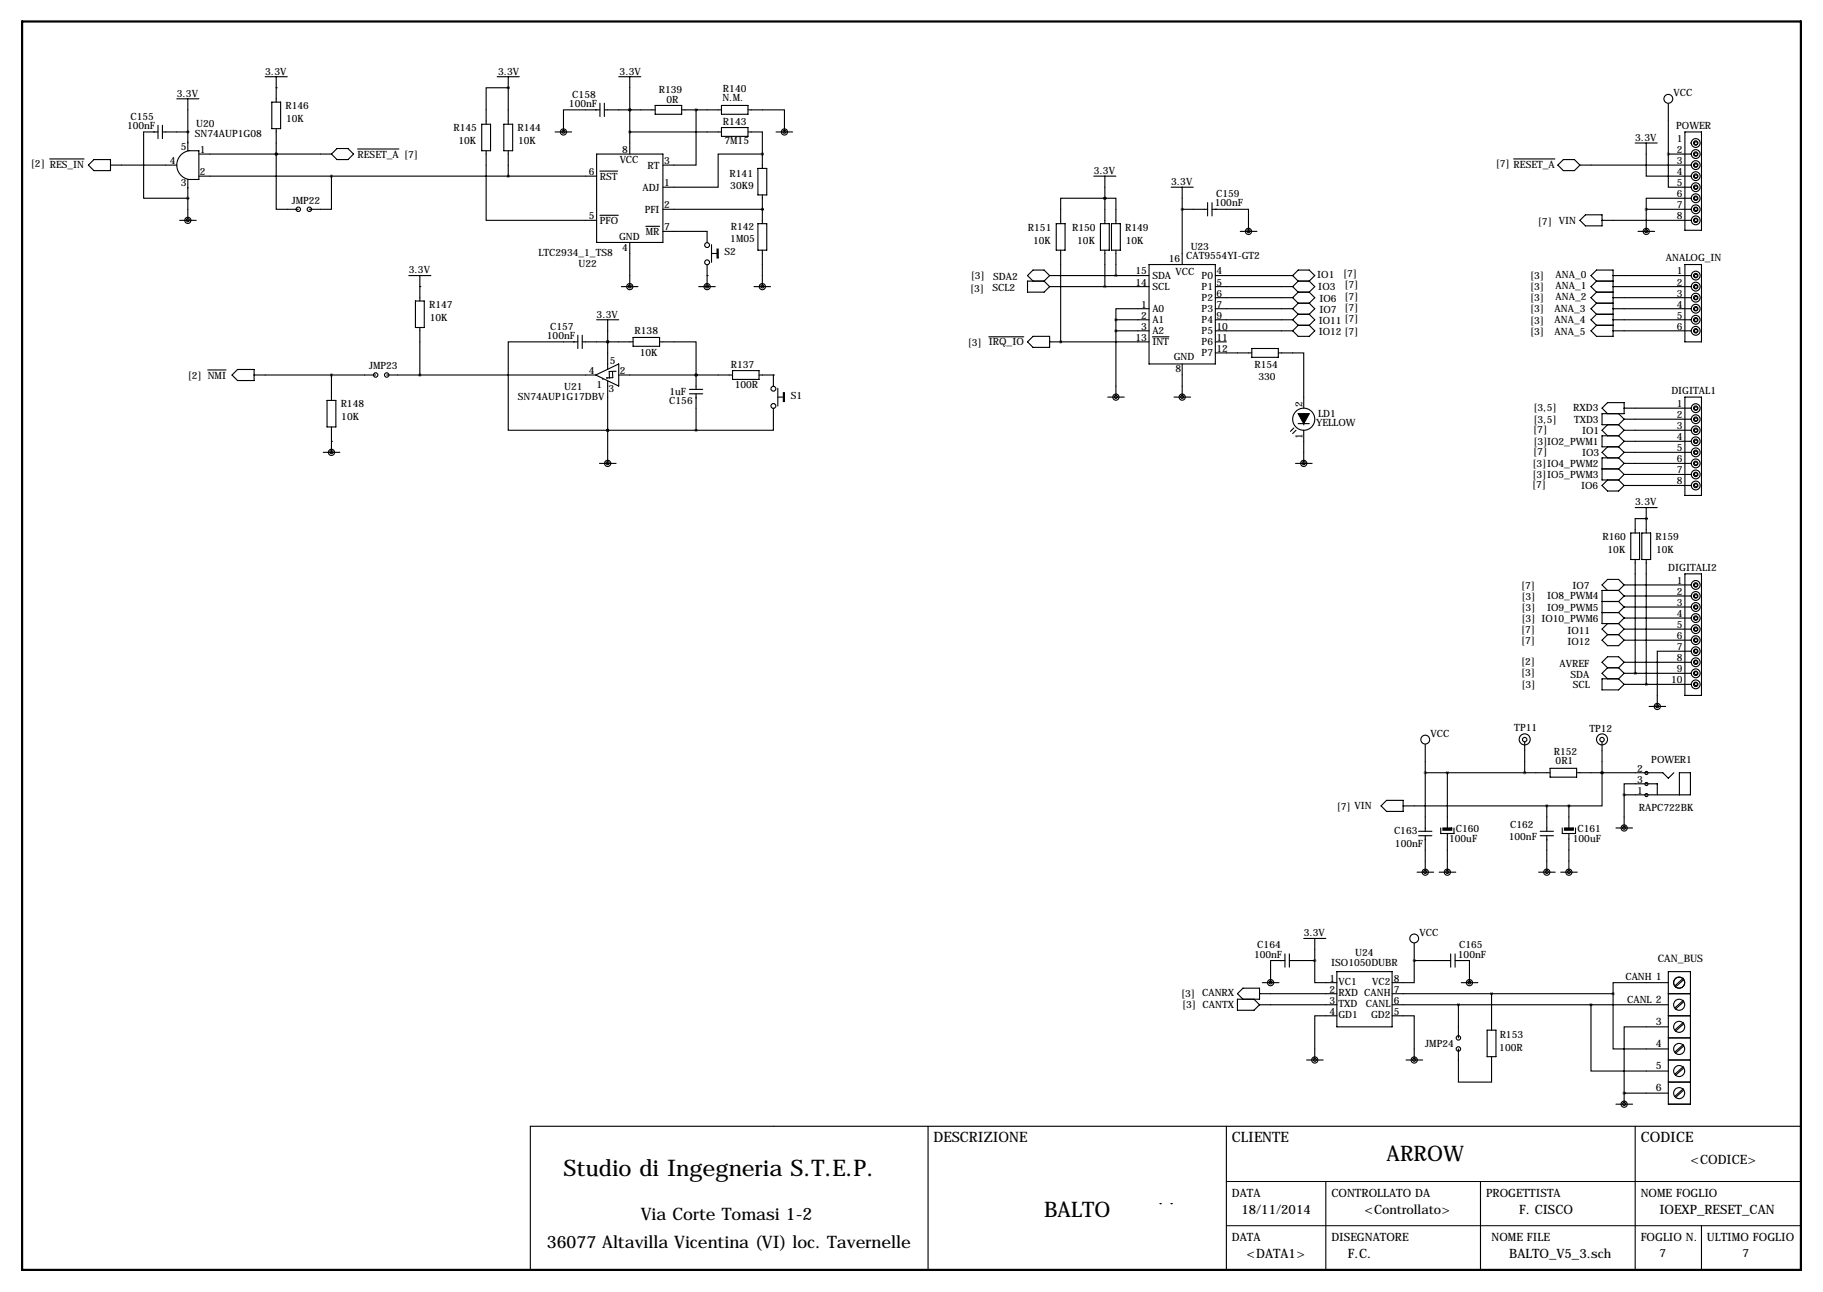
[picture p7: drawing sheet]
<svg xmlns="http://www.w3.org/2000/svg" width="419mm" height="297mm" viewBox="0 0 419 297" stroke-linecap="round" stroke-linejoin="round" font-family="sans-serif">
<g fill="none" stroke="#000" stroke-width=".25">
<path d="M61 17.6h5M63.5 17.6v5.9M114.3 17.6h5.1M116.8 17.6v11M142.2 17.6h5.1M144.8 17.6v17.8M11.4 36.5h7.9M20.3 38l1.3-1.3h3.8v2.5h-3.8zM25.4 38h15.2M36.3 30.3h-3.3v15.3h10.2M36.3 28.8v3.1M37.3 30.3h5.9"/>
<path d="M37.3 28.8v3.1M40.6 22.7h5.1M43.2 30.3h.1M43.2 22.7v12M45.7 35.4h30.5M62.5 23.5h2v6.1h-2zM63.5 20.2h.1M63.5 35.4h.1M63.5 35.4v12.7h5.1M63.5 29.6v5.8M77.5 34.1h2.5l1.3 1.3-1.3 1.3h-2.5l-1.3-1.3zM82.2 34.3h9.5"/>
<path d="M110.7 28.6h2.1v6.1h-2.1zM111.8 34.7v16h25.4M115.8 28.6h2.1v6.1h-2.1zM116.8 20.2h.1M116.8 20.2h-5v8.4M116.8 34.7v5.8M127.6 30.3h3.8M137.2 35.4h15.2v20.3h-15.2zM137.9 25.3h-8.4v5M137.9 39.3h4.1M137.9 23.7v3.1M138.9 23.7v3.1"/>
<path d="M138.9 25.3h11.7M144.8 25.3h.1M144.8 30.3h21.1M150.6 24.2h6.1v2.1h-6.1zM156.7 25.3h9.2M160 25.3h.1M160 25.3v12.7h-7.6M165.9 24.2h6.1v2.1h-6.1zM165.9 29.3h6.1v2.1h-6.1zM172 25.3h8.3v5M172 30.3h3.3v8.4M174.2 38.7h2.1v6.1h-2.1z"/>
<path d="M175.3 35.4h.1M175.3 35.4h-10.2v7.6h-12.7M178.4 30.3h3.8M348 36.5h9.5M358.1 38l1.3-1.3h2.5l1.3 1.3-1.3 1.2h-2.5zM363.2 38h25.7M375.9 32.9h5.1M378.5 32.9v7.6h10.4M383.5 35.4v7.6h5.4M383.5 35.4h5.4M383.5 23.8v11.6M387.3 30.3h3.9v22.6h-3.9z"/>
<path d="M388.6 32.9h.3M41.3 50.7h3.8M43.2 45.6h.1M43.2 41.3v9.4M43.4 41.3a3.4 3.4 0 0 1-2.8-3.4 3.4 3.4 0 0 1 2.8-3.2h2.3v6.6h-2.3M45.7 40.5h91.5M76.2 40.5v7.6h-5.1M137.9 49.5h4.2M144.8 55.7v10.2M148.5 52h3.1M152.4 48.1h22.9M152.4 53.2h10.2v2.5"/>
<path d="M163.6 56.2v4.1M163.6 58.3h1.5M174.2 51.4h2.1v6.1h-2.1zM175.3 48.1h.1M175.3 44.8v6.6M175.3 57.5v8.4M242.8 51.4h2.1v6.1h-2.1zM243.8 57.5v21.1M251.5 40.5h5M253 51.4h2v6.1h-2zM254 45.6h-10.2v5.8M254 45.6h2.5v5.8"/>
<path d="M254 45.6h.1M254 40.5v10.9M254 57.5v8.4M255.5 51.4h2.1v6.1h-2.1zM256.5 57.5v5.9M269.2 43h5.1M271.8 48.1h5.8M271.8 43v17.8M277.6 46.6v3M278.6 48.1h8.4v5.1M278.6 46.6v3M285.1 53.2h3.9"/>
<path d="M363.2 50.7l1.3-1.3h3.8v2.5h-3.8zM368.3 50.7h20.6M376.6 53.2h3.8M378.5 48.1h10.4M378.5 48.1v5.1M388.9 45.6h-10.4v2.5M94 63.4h5.1M95.5 69.2h2v6.1h-2zM96.5 65.9h.1M96.5 63.4v5.8M96.5 75.3v10.9M132.8 78.6h-16v20.3h22.9"/>
<path d="M132.8 77.1v3M133.9 78.6h11.6M133.9 77.1v3M137.2 73.5h5M139.7 78.6h.1M139.7 73.5v11.4M142.8 65.9h3.9M145.5 77.6h6.1v2h-6.1zM151.6 78.6h8.4v7.6M160.6 65.9h3.8M162.6 63.4h.1M162.6 60.8v5.1"/>
<path d="M173.3 65.9h3.8M227.3 77.4h8.1M236.2 78.6l1.3-1.3h3.8v2.6h-3.8zM240 64.6h-3.8v2.6h3.8l1.3-1.3M240 64.6l1.3 1.3M241.3 78.6h22.9M241.3 63.4h22.9M241.3 65.9h22.9M241.3 63.4l-1.3-1.3h-2.5l-1.3 1.3 1.3 1.2M241.3 63.4l-1.3 1.2M243.8 78.6h.1M256.5 73.5h7.7"/>
<path d="M256.5 76.1h7.7M256.5 73.5v17.8M264.2 71h-7.7v2.5M264.2 60.8h15.2v22.9h-15.2zM264.9 77.4h3.8M279.4 78.6h2.5M279.4 63.4h17.8M279.4 65.9h17.8M279.4 68.4h17.8M279.4 71h17.8M279.4 73.5h17.8M279.4 76.1h17.8"/>
<path d="M297.2 63.4l1.2-1.3h2.6l1.3 1.3-1.3 1.2M297.2 63.4l1.2 1.2M297.2 65.9l1.2 1.3M297.2 68.4l1.2 1.3M297.2 71l1.2 1.2M297.2 73.5l1.2 1.3M298.4 64.6h2.6M298.4 67.2h2.6M298.4 69.7h2.6M298.4 72.2h2.6M298.4 74.8h2.6M298.4 67.2l-1.2 1.2"/>
<path d="M298.4 64.6l-1.2 1.3M298.4 69.7l-1.2 1.3M298.4 72.2l-1.2 1.3M298.4 74.8l-1.2 1.3M301 74.8l1.3 1.3-1.3 1.2h-2.6l-1.2-1.2M301 67.2l1.3 1.2-1.3 1.3M301 64.6l1.3 1.3-1.3 1.3M301 69.7l1.3 1.3-1.3 1.2M301 72.2l1.3 1.3-1.3 1.3M367 64.6l-1.2-1.2 1.2-1.3h3.8v15.2h-3.8l-1.2-1.2 1.2-1.3M367 64.6h3.8M367 64.6l-1.2 1.3 1.2 1.3"/>
<path d="M367 67.2h3.8M367 67.2l-1.2 1.2 1.2 1.3M367 69.7h3.8M367 69.7l-1.2 1.3 1.2 1.2M367 72.2h3.8M367 72.2l-1.2 1.3 1.2 1.3M367 74.8h3.8M370.8 63.4h18.1M370.8 65.9h18.1M370.8 68.4h18.1M370.8 71h18.1M370.8 73.5h18.1"/>
<path d="M370.8 76.1h18.1M387.3 60.8h3.9v17.8h-3.9zM47.8 85.1h4.2M54.6 84.9h3.8v2.6h-3.8l-1.3-1.3zM58.4 86.2h28M75.2 92.1h2v6.1h-2zM76.2 86.2v5.9M76.2 98.2v5.8M88.9 86.2h48.3M137 86.2l5.2-2.5v5.1zM138.6 87v.2M139.7 98.9h.1"/>
<path d="M139.7 98.9h20.3M139.7 87.5v19M140.8 85.4l.1 1.4-1.4 .2M141.6 85.4h-1.5v1.4M142.2 86.2h26.2M158.5 89.5h3M158.5 90.5h3M160 86.2h.1M160 86.2v3.3M160 90.5v8.4M168.4 85.2h6.1v2h-6.1zM174.5 86.2h3.3"/>
<path d="M177.8 86.2h.1M177.8 93.8v5.1h-17.8M177.8 86.2v2.6M178.8 91.3h1.5M178.8 89.3v4M254.7 91.3h3.8M269.9 91.3h3.8M271.8 83.7v7.6M279.4 81.1h8.4M287.8 80.1h6.1v2.1h-6.1zM293.9 81.1h5.8v12.7M297.4 98.4l-.7 .8"/>
<path d="M297.9 98.9l-.7 .8M298.4 97.4h2.6M299.7 98.9v7.6M369.6 95.1l-1.3-1.3 1.3-1.2h3.8v2.5h-5.1v2.5h3.8M369.6 97.6l-1.3 1.3 1.3 1.3M372.1 97.6l1.3 1.3M372.1 95.1l1.3 1.3M373.4 93.8h15.5M373.4 96.4h15.5M373.4 98.9h15.5M373.4 96.4l-1.3 1.2M373.4 98.9l-1.3 1.3"/>
<path d="M387.3 91.3h3.9v22.6h-3.9zM74.3 104h3.8M76.2 101.5h.1M137.8 106.5h3.8M297.8 106.5h3.9M368.3 107.8h3.8M369.6 102.7l-1.3 1.3 1.3 1.3M369.6 110.3l-1.3 1.3 1.3 1.3h2.5l1.3-1.3M372.1 100.2h-3.8v2.5h3.8M372.1 105.3h-3.8v5h3.8M372.1 102.7l1.3 1.3M372.1 100.2l1.3 1.3"/>
<path d="M372.1 105.3l1.3 1.2M372.1 107.8l1.3 1.3M372.1 110.3l1.3 1.3M373.4 101.5h15.5M373.4 104h15.5M373.4 106.5h15.5M373.4 109.1h15.5M373.4 111.6h15.5M373.4 101.5l-1.3 1.2M373.4 104l-1.3 1.3M373.4 106.5l-1.3 1.3M373.4 109.1l-1.3 1.2"/>
<path d="M375.9 116.7h5.1M378.5 119.2h.1M378.5 119.2h-2.6v3.3M378.5 116.7v5.8M368.3 138.3h3.8M372.1 135.7h-3.8v7.7h3.8M372.1 138.3l1.3 1.3M372.1 135.7l1.3 1.3M373.4 134.5h15.5M373.4 137h15.5M373.4 139.6h15.5M373.4 134.5l-1.3-1.3h-2.5l-1.3 1.3 1.3 1.2"/>
<path d="M373.4 134.5l-1.3 1.2M373.4 137l-1.3 1.3M373.4 139.6l-1.3 1.2M374.9 122.5h2v6.1h-2zM375.9 128.6v26.2M377.4 122.5h2.1v6.1h-2.1zM378.5 128.6v28.7M387.3 131.9h3.9v28h-3.9zM368.3 140.8h3.8M369.6 143.4l-1.3 1.2 1.3 1.3M369.6 145.9l-1.3 1.3 1.3 1.2h2.5l1.3-1.2M369.6 145.9h2.5"/>
<path d="M369.6 153.5h2.5M369.6 153.5l-1.3 1.3 1.3 1.3M372.1 156.1h-3.8v2.5h3.8l1.3-1.3M372.1 140.8l1.3 1.3M372.1 143.4l1.3 1.2M372.1 145.9l1.3 1.3M372.1 156.1l1.3 1.2M372.1 153.5l1.3 1.3M373.4 142.1h15.5M373.4 144.6h15.5M373.4 147.2h15.5M373.4 152.3h15.5"/>
<path d="M373.4 154.8h15.5M373.4 157.3h15.5M373.4 142.1l-1.3 1.3M373.4 144.6l-1.3 1.3M373.4 152.3l-1.3-1.3h-2.5l-1.3 1.3 1.3 1.2M373.4 152.3l-1.3 1.2M373.4 154.8l-1.3 1.3M375.9 154.8h.1M388.9 149.7h-7.9v12.7M327.7 177.7h28.7M327.7 171.2v19.9M332.7 177.7v12.7"/>
<path d="M350.5 170h.1M350.5 170.5v7.2M356.4 176.6h6.1v2.1h-6.1zM362.5 177.7h19.8l1.2 1.2 1.3-1.2M368.3 170h.1M368.3 177.7h.1M368.3 177.7v7.6h-7.6M368.3 170.5v7.2M379.1 162.4h3.8M318.8 184h3.8v2.5h-3.8l-1.3-1.2zM322.6 185.3h38.1M326.1 191.1h3.1"/>
<path d="M326.1 192.1h3.1M327.7 192.1v8.4M331.2 190.4v1.2h3.1v-1.2M332.7 191.6v8.9M354.1 191.1h3M354.1 192.1h3M355.6 185.3v5.8M355.6 192.1v8.4M359.2 190.4v1.2h3v-1.2M360.7 185.3v5.1M360.7 191.6v8.9M371.5 190.4h3.8"/>
<path d="M373.4 182.7v-2.5h7.6v2.5M373.4 182.7h15.2v-5h-2.5v5M373.4 182.7v7.7M295.4 219.3v3.1M296.4 219.3v3.1M299.7 215.8h5.1M302.3 215.8v5M325.1 216.9v3.9M325.8 200.5h3.8M330.9 200.5h3.8M333.5 219.3v3.1M334.5 219.3v3.1"/>
<path d="M353.7 200.5h3.8M358.8 200.5h3.8M285.8 229.7l-1.3-1.2 1.3-1.3h3.8v2.5h-5.1v2.6h3.8l1.3-1.3M288.3 229.7l1.3 1.3M289.6 228.5h17.7M289.6 231h17.7M290.2 225.9h3.8M295.4 220.8h-3.3v5.1M296.4 220.8h5.9M302.3 220.8v5.1h5M307.3 233.5h-5v10.2M307.3 223.4h12.7v12.7h-12.7z"/>
<path d="M320 233.5h5.1v10.2M320 228.5h50.8M320 231h63.5M325.1 220.8v5.1h-5.1M325.1 220.8h.1M325.1 220.8h8.4M334.5 220.8h3.3v5.1M335.3 231v7.6M335.9 225.9h3.9M341.9 236.8h2v6.1h-2zM342.9 228.5v8.3M365.8 231v15.2h17.7"/>
<path d="M370.8 228.5v12.7h12.7M383.5 225.9h-12.7v2.6M383.5 236.1h-10.1v15.2M383.5 223.4h5.1v30.5h-5.1zM383.5 228.5h5.1M383.5 233.5h5.1M383.5 238.6h5.1M387 224.9l-1.9 1.7M387 230l-1.9 1.7M387 235.1l-1.9 1.7M387.1 225.2l-1.9 1.7M387.1 230.3l-1.9 1.7"/>
<path d="M387.1 235.4l-1.9 1.7M213.4 258.9v33.1M281.9 258.9v33.1M300.4 243.7h3.8M323.2 243.7h3.9M335.3 241.2v7.6h7.6v-5.9M371.5 253.9h3.8M373.4 251.3h.1M373.4 251.3h10.1M373.4 251.3v2.6M375.9 258.9v33.1M383.5 243.7h5.1"/>
<path d="M383.5 248.8h5.1M387 240.1l-1.9 1.8M387 245.2l-1.9 1.8M387 250.3l-1.9 1.7M387.1 240.4l-1.9 1.8M387.1 245.5l-1.9 1.8M387.1 250.6l-1.9 1.7M414 258.9h-292.1v33.1M266.7 276.7h.1M269.2 276.7h.1M304.8 271.6v20.4M340.4 271.6v20.4"/>
<path d="M391.2 281.8v10.2"/>
<circle cx="129.5" cy="30.3" r=".71"/>
<circle cx="129.5" cy="30.3" r=".36"/>
<circle cx="180.3" cy="30.3" r=".71"/>
<circle cx="180.3" cy="30.3" r=".36"/>
<circle cx="383.5" cy="22.7" r="1.02"/>
<circle cx="389.8" cy="35.4" r=".51"/>
<circle cx="389.8" cy="38" r=".51"/>
<circle cx="389.8" cy="32.9" r=".51"/>
<circle cx="389.8" cy="38" r="1.02"/>
<circle cx="389.8" cy="35.4" r="1.02"/>
<circle cx="389.8" cy="32.9" r="1.02"/>
<circle cx="389.9" cy="32.9" r=".36"/>
<circle cx="389.9" cy="38" r=".36"/>
<circle cx="389.9" cy="35.5" r=".36"/>
<circle cx="43.2" cy="50.7" r=".71"/>
<circle cx="43.2" cy="50.6" r=".36"/>
<circle cx="68.6" cy="48.1" r=".51"/>
<circle cx="71.1" cy="48.1" r=".51"/>
<circle cx="162.6" cy="56.3" r=".56"/>
<circle cx="287" cy="53.2" r=".71"/>
<circle cx="287" cy="53.1" r=".36"/>
<circle cx="378.5" cy="53.2" r=".71"/>
<circle cx="378.5" cy="53.1" r=".36"/>
<circle cx="389.8" cy="50.7" r=".51"/>
<circle cx="389.8" cy="48.1" r=".51"/>
<circle cx="389.8" cy="45.6" r=".51"/>
<circle cx="389.8" cy="40.5" r=".51"/>
<circle cx="389.8" cy="43" r=".51"/>
<circle cx="389.8" cy="43" r="1.02"/>
<circle cx="389.8" cy="40.5" r="1.02"/>
<circle cx="389.8" cy="50.7" r="1.02"/>
<circle cx="389.8" cy="45.6" r="1.02"/>
<circle cx="389.8" cy="48.1" r="1.02"/>
<circle cx="389.9" cy="50.6" r=".36"/>
<circle cx="389.9" cy="45.6" r=".36"/>
<circle cx="389.9" cy="40.5" r=".36"/>
<circle cx="389.9" cy="48.1" r=".36"/>
<circle cx="389.9" cy="43.1" r=".36"/>
<circle cx="144.8" cy="65.9" r=".71"/>
<circle cx="144.8" cy="65.8" r=".36"/>
<circle cx="162.6" cy="65.9" r=".71"/>
<circle cx="162.6" cy="60.3" r=".56"/>
<circle cx="162.6" cy="65.8" r=".36"/>
<circle cx="175.3" cy="65.9" r=".71"/>
<circle cx="175.3" cy="65.8" r=".36"/>
<circle cx="389.8" cy="63.4" r=".51"/>
<circle cx="389.8" cy="73.5" r=".51"/>
<circle cx="389.8" cy="76.1" r=".51"/>
<circle cx="389.8" cy="71" r=".51"/>
<circle cx="389.8" cy="68.4" r=".51"/>
<circle cx="389.8" cy="65.9" r=".51"/>
<circle cx="389.8" cy="68.4" r="1.02"/>
<circle cx="389.8" cy="63.4" r="1.02"/>
<circle cx="389.8" cy="65.9" r="1.02"/>
<circle cx="389.8" cy="76.1" r="1.02"/>
<circle cx="389.8" cy="71" r="1.02"/>
<circle cx="389.8" cy="73.5" r="1.02"/>
<circle cx="389.9" cy="71" r=".36"/>
<circle cx="389.9" cy="73.6" r=".36"/>
<circle cx="389.9" cy="63.4" r=".36"/>
<circle cx="389.9" cy="65.9" r=".36"/>
<circle cx="389.9" cy="68.5" r=".36"/>
<circle cx="389.9" cy="76.1" r=".36"/>
<circle cx="86.4" cy="86.2" r=".51"/>
<circle cx="88.9" cy="86.2" r=".51"/>
<circle cx="177.8" cy="89.4" r=".56"/>
<circle cx="177.8" cy="93.3" r=".56"/>
<circle cx="256.5" cy="91.3" r=".71"/>
<circle cx="256.5" cy="91.2" r=".36"/>
<circle cx="271.8" cy="91.3" r=".71"/>
<circle cx="271.8" cy="91.2" r=".36"/>
<circle cx="299.7" cy="96.4" r="2.54"/>
<circle cx="389.8" cy="98.9" r=".51"/>
<circle cx="389.8" cy="93.8" r=".51"/>
<circle cx="389.8" cy="96.4" r=".51"/>
<circle cx="389.8" cy="93.8" r="1.02"/>
<circle cx="389.8" cy="98.9" r="1.02"/>
<circle cx="389.8" cy="96.4" r="1.02"/>
<circle cx="389.9" cy="99" r=".36"/>
<circle cx="389.9" cy="93.9" r=".36"/>
<circle cx="389.9" cy="96.4" r=".36"/>
<circle cx="76.2" cy="104" r=".71"/>
<circle cx="76.2" cy="103.9" r=".36"/>
<circle cx="139.7" cy="106.5" r=".71"/>
<circle cx="139.7" cy="106.5" r=".36"/>
<circle cx="299.7" cy="106.5" r=".71"/>
<circle cx="299.7" cy="106.5" r=".36"/>
<circle cx="389.8" cy="111.6" r=".51"/>
<circle cx="389.8" cy="101.5" r=".51"/>
<circle cx="389.8" cy="109.1" r=".51"/>
<circle cx="389.8" cy="104" r=".51"/>
<circle cx="389.8" cy="106.5" r=".51"/>
<circle cx="389.8" cy="106.5" r="1.02"/>
<circle cx="389.8" cy="104" r="1.02"/>
<circle cx="389.8" cy="101.5" r="1.02"/>
<circle cx="389.8" cy="111.6" r="1.02"/>
<circle cx="389.8" cy="109.1" r="1.02"/>
<circle cx="389.9" cy="106.5" r=".36"/>
<circle cx="389.9" cy="101.5" r=".36"/>
<circle cx="389.9" cy="109" r=".36"/>
<circle cx="389.9" cy="104" r=".36"/>
<circle cx="389.9" cy="111.6" r=".36"/>
<circle cx="389.8" cy="139.6" r=".51"/>
<circle cx="389.8" cy="134.5" r=".51"/>
<circle cx="389.8" cy="137" r=".51"/>
<circle cx="389.8" cy="137" r="1.02"/>
<circle cx="389.8" cy="139.6" r="1.02"/>
<circle cx="389.8" cy="134.5" r="1.02"/>
<circle cx="389.9" cy="139.6" r=".36"/>
<circle cx="389.9" cy="137.1" r=".36"/>
<circle cx="389.9" cy="134.5" r=".36"/>
<circle cx="389.8" cy="144.6" r=".51"/>
<circle cx="389.8" cy="157.3" r=".51"/>
<circle cx="389.8" cy="149.7" r=".51"/>
<circle cx="389.8" cy="142.1" r=".51"/>
<circle cx="389.8" cy="154.8" r=".51"/>
<circle cx="389.8" cy="147.2" r=".51"/>
<circle cx="389.8" cy="152.3" r=".51"/>
<circle cx="389.8" cy="144.6" r="1.02"/>
<circle cx="389.8" cy="149.7" r="1.02"/>
<circle cx="389.8" cy="152.3" r="1.02"/>
<circle cx="389.8" cy="157.3" r="1.02"/>
<circle cx="389.8" cy="147.2" r="1.02"/>
<circle cx="389.8" cy="154.8" r="1.02"/>
<circle cx="389.8" cy="142.1" r="1.02"/>
<circle cx="389.9" cy="157.3" r=".36"/>
<circle cx="389.9" cy="149.7" r=".36"/>
<circle cx="389.9" cy="144.7" r=".36"/>
<circle cx="389.9" cy="147.2" r=".36"/>
<circle cx="389.9" cy="142.1" r=".36"/>
<circle cx="389.9" cy="152.2" r=".36"/>
<circle cx="389.9" cy="154.7" r=".36"/>
<circle cx="327.7" cy="170" r="1.02"/>
<circle cx="350.5" cy="170" r=".51"/>
<circle cx="350.5" cy="170" r="1.27"/>
<circle cx="368.3" cy="170" r=".51"/>
<circle cx="368.3" cy="170" r="1.27"/>
<circle cx="378.5" cy="177.7" r=".36"/>
<circle cx="381" cy="162.4" r=".71"/>
<circle cx="381" cy="162.4" r=".36"/>
<circle cx="373.4" cy="190.4" r=".71"/>
<circle cx="373.4" cy="190.3" r=".36"/>
<circle cx="378.5" cy="182.8" r=".36"/>
<circle cx="378.5" cy="180.2" r=".36"/>
<circle cx="325.1" cy="215.8" r="1.02"/>
<circle cx="327.7" cy="200.5" r=".71"/>
<circle cx="327.7" cy="200.5" r=".36"/>
<circle cx="332.7" cy="200.5" r=".71"/>
<circle cx="332.7" cy="200.5" r=".36"/>
<circle cx="355.6" cy="200.5" r=".71"/>
<circle cx="355.6" cy="200.5" r=".36"/>
<circle cx="360.7" cy="200.5" r=".71"/>
<circle cx="360.7" cy="200.5" r=".36"/>
<circle cx="292.1" cy="225.9" r=".71"/>
<circle cx="292.1" cy="225.9" r=".36"/>
<circle cx="335.3" cy="238.6" r=".51"/>
<circle cx="337.8" cy="225.9" r=".71"/>
<circle cx="337.8" cy="225.9" r=".36"/>
<circle cx="386" cy="231" r="1.27"/>
<circle cx="386" cy="225.9" r="1.27"/>
<circle cx="386" cy="236.1" r="1.27"/>
<circle cx="302.3" cy="243.7" r=".71"/>
<circle cx="302.3" cy="243.6" r=".36"/>
<circle cx="325.1" cy="243.7" r=".71"/>
<circle cx="325.1" cy="243.6" r=".36"/>
<circle cx="335.3" cy="241.2" r=".51"/>
<circle cx="373.4" cy="253.9" r=".71"/>
<circle cx="373.4" cy="253.8" r=".36"/>
<circle cx="386" cy="246.2" r="1.27"/>
<circle cx="386" cy="241.2" r="1.27"/>
<circle cx="386" cy="251.3" r="1.27"/>
</g>
<path d="M281.9 271.6h132.1M281.9 281.8h132.1" fill="none" stroke="#000" stroke-width=".23"/>
<path d="M5.1 4.9h408.9v287.1h-408.9z" fill="none" stroke="#000" stroke-width=".51"/>
<path d="M164.8 57.3h.3v2h-.3zM180.1 90.3h.2v2h-.2zM299.7 95.1h1.3l-1.3 2.3zM298.4 95.1h1.3v2.3zM331.7 190.4h2.1v.5h-2.1zM359.7 190.4h2v.5h-2z" fill="#000" stroke="#000" stroke-width=".25"/>
<path d="M383.5 35.4a.05 .05 0 0 0 .1 0 .05 .05 0 0 0-.1 0zM378.4 48.1a.05 .05 0 0 0 .1 0 .05 .05 0 0 0-.1 0zM175.2 35.4a.05 .05 0 0 0 .1 0 .05 .05 0 0 0-.1 0zM175.2 48.1a.05 .05 0 0 0 .1 0 .05 .05 0 0 0-.1 0zM116.8 20.2a.05 .05 0 0 0 .1 0 .05 .05 0 0 0-.1 0zM116.8 40.5a.05 .05 0 0 0 .1 0 .05 .05 0 0 0-.1 0zM256.5 73.5a.05 .05 0 0 0 .1 0 .05 .05 0 0 0-.1 0zM256.5 76.1a.05 .05 0 0 0 .1 0 .05 .05 0 0 0-.1 0zM256.5 63.4a.05 .05 0 0 0 .1 0 .05 .05 0 0 0-.1 0zM243.8 78.6a.05 .05 0 0 0 .1 0 .05 .05 0 0 0-.1 0zM327.6 177.7a.05 .05 0 0 0 .1 0 .05 .05 0 0 0-.1 0zM332.7 177.7a.05 .05 0 0 0 .1 0 .05 .05 0 0 0-.1 0zM370.8 228.5a.05 .05 0 0 0 .1 0 .05 .05 0 0 0-.1 0zM365.7 231a.05 .05 0 0 0 .1 0 .05 .05 0 0 0-.1 0zM302.2 220.8a.05 .05 0 0 0 .1 0 .05 .05 0 0 0-.1 0zM378.4 157.3a.05 .05 0 0 0 .1 0 .05 .05 0 0 0-.1 0zM378.4 119.2a.05 .05 0 0 0 .1 0 .05 .05 0 0 0-.1 0z" fill="#000" stroke="#000" stroke-width=".63"/>
<text font-size="5.3" x="129.5" y="270.4">Studio di Ingegneria S.T.E.P.</text>
<g font-size="4.9">
<text x="318.8" y="267">ARROW</text>
<text x="240" y="279.7">BALTO</text>
</g>
<g font-size="4">
<text x="147.3" y="280.5">Via Corte Tomasi 1-2</text>
<text x="125.7" y="286.9">36077 Altavilla Vicentina (VI) loc. Tavernelle</text>
</g>
<g font-size="3.3">
<text x="214.6" y="262.6">DESCRIZIONE</text>
<text x="283.2" y="262.6">CLIENTE</text>
<text x="377.2" y="262.6">CODICE</text>
</g>
<g font-size="3">
<text x="388.6" y="267.6">&lt;CODICE&gt;</text>
<text x="285.4" y="279">18/11/2014</text>
<text x="313.7" y="279">&lt;Controllato&gt;</text>
<text x="349.2" y="279">F. CISCO</text>
<text x="381.5" y="279">IOEXP_RESET_CAN</text>
<text x="286.6" y="289.2">&lt;DATA1&gt;</text>
<text x="309.9" y="289.2">F.C.</text>
<text x="347" y="289.2">BALTO_V5_3.sch</text>
</g>
<g font-size="2.6">
<text x="283.2" y="275.1">DATA</text>
<text x="306.1" y="275.1">CONTROLLATO DA</text>
<text x="341.6" y="275.1">PROGETTISTA</text>
<text x="377.2" y="275.1">NOME FOGLIO</text>
<text x="283.2" y="285.3">DATA</text>
<text x="306.1" y="285.3">DISEGNATORE</text>
<text x="342.9" y="285.3">NOME FILE</text>
<text x="377.2" y="285.3">FOGLIO N.</text>
<text x="392.4" y="285.3">ULTIMO FOGLIO</text>
<text x="381.5" y="289.1">7</text>
<text x="400.6" y="289.1">7</text>
</g>
<g font-size="2.4">
<text x="381.1" y="221.1">CAN_BUS</text>
<text x="380.7" y="235.6">3</text>
<text x="380.7" y="240.7">4</text>
<text x="380.7" y="245.7">5</text>
<text x="380.7" y="250.8">6</text>
</g>
<g font-size="2.3">
<text x="61" y="17.1">3.3V</text>
<text x="114.5" y="17.1">3.3V</text>
<text x="142.4" y="17.1">3.3V</text>
<text x="40.6" y="22.2">3.3V</text>
<text x="131.6" y="22.5">C158</text>
<text x="151.5" y="21.4">R139</text>
<text x="153.2" y="23.6">0R</text>
<text x="166.1" y="23.3">N.M.</text>
<text x="166.2" y="21.2">R140</text>
<text x="384.8" y="22.1">VCC</text>
<text x="29.2" y="29.7">100nF</text>
<text x="30" y="27.5">C155</text>
<text x="45.1" y="29.1">U20</text>
<text x="65.6" y="25.1">R146</text>
<text x="65.8" y="28.1">10K</text>
<text x="130.8" y="24.6">100nF</text>
<text x="166.2" y="28.8">R143</text>
<text x="385.4" y="29.6">POWER</text>
<text x="41.6" y="34.4">5</text>
<text x="44.8" y="31.4">SN74AUP1G08</text>
<text x="45.9" y="35.1">1</text>
<text x="104.2" y="30.2">R145</text>
<text x="105.4" y="33.1">10K</text>
<text x="119" y="30.2">R144</text>
<text x="119.1" y="33.1">10K</text>
<text x="143" y="35.2">8</text>
<text x="166.5" y="33.2">7M15</text>
<text x="375.9" y="32.4">3.3V</text>
<text x="385.5" y="32.6">1</text>
<text x="385.5" y="35.2">2</text>
<text x="7.1" y="38.5">[2] RES_IN</text>
<text x="39.1" y="37.6">4</text>
<text x="45.9" y="40.1">2</text>
<text x="82.2" y="36.2">RESET_A [7]</text>
<text x="135.3" y="40.2">6</text>
<text x="137.9" y="41.3">RST</text>
<text x="142.5" y="37.5">VCC</text>
<text x="148.9" y="38.8">RT</text>
<text x="152.7" y="37.7">3</text>
<text x="167.7" y="40.6">R141</text>
<text x="251.5" y="40">3.3V</text>
<text x="343.9" y="38.3">[7] RESET_A</text>
<text x="385.5" y="37.7">3</text>
<text x="385.5" y="40.2">4</text>
<text x="41.6" y="42.9">3</text>
<text x="67.1" y="46.8">JMP22</text>
<text x="147.7" y="43.8">ADJ</text>
<text x="152.7" y="42.8">1</text>
<text x="152.7" y="47.9">2</text>
<text x="167.9" y="43.5">30K9</text>
<text x="269.2" y="42.5">3.3V</text>
<text x="279.3" y="47.4">100nF</text>
<text x="279.6" y="45.3">C159</text>
<text x="385.5" y="42.8">5</text>
<text x="385.5" y="45.3">6</text>
<text x="385.5" y="47.9">7</text>
<text x="135.3" y="50.4">5</text>
<text x="137.9" y="51.5">PFO</text>
<text x="148.2" y="48.9">PFI</text>
<text x="152.7" y="52.9">7</text>
<text x="168" y="52.8">R142</text>
<text x="236.3" y="53">R151</text>
<text x="246.5" y="53">R150</text>
<text x="258.7" y="53">R149</text>
<text x="353.6" y="51.7">[7]</text>
<text x="358.4" y="51.5">VIN</text>
<text x="385.5" y="50.4">8</text>
<text x="123.8" y="58.9">LTC2934_1_TS8</text>
<text x="142.3" y="55.3">GND</text>
<text x="143" y="57.6">4</text>
<text x="148.5" y="54">MR</text>
<text x="166.6" y="58.6">S2</text>
<text x="167.9" y="55.7">1M05</text>
<text x="237.5" y="56">10K</text>
<text x="247.6" y="56">10K</text>
<text x="258.8" y="56">10K</text>
<text x="272.7" y="59.6">CAT9554YI-GT2</text>
<text x="273.7" y="57.5">U23</text>
<text x="94" y="62.9">3.3V</text>
<text x="133" y="61.3">U22</text>
<text x="223.2" y="64.2">[3]</text>
<text x="228.3" y="64.4">SDA2</text>
<text x="261" y="63.1">15</text>
<text x="261" y="65.6">14</text>
<text x="264.9" y="64.2">SDA</text>
<text x="268.7" y="60.3">16</text>
<text x="270.2" y="63.1">VCC</text>
<text x="276.3" y="64.2">P0</text>
<text x="279.7" y="63.1">4</text>
<text x="279.7" y="65.6">5</text>
<text x="302.8" y="63.9">IO1</text>
<text x="308.8" y="63.7">[7]</text>
<text x="351.8" y="64.1">[3]</text>
<text x="357.6" y="63.9">ANA_0</text>
<text x="383" y="60.1">ANALOG_IN</text>
<text x="385.5" y="63.1">1</text>
<text x="385.5" y="65.6">2</text>
<text x="98.6" y="70.8">R147</text>
<text x="223" y="67.2">[3]</text>
<text x="228.2" y="67">SCL2</text>
<text x="262.3" y="70.7">1</text>
<text x="264.9" y="66.7">SCL</text>
<text x="264.9" y="71.8">A0</text>
<text x="276.3" y="66.7">P1</text>
<text x="276.3" y="69.2">P2</text>
<text x="276.3" y="71.8">P3</text>
<text x="279.7" y="68.2">6</text>
<text x="279.7" y="70.7">7</text>
<text x="303.1" y="66.7">IO3</text>
<text x="303.3" y="69.5">IO6</text>
<text x="303.3" y="72">IO7</text>
<text x="309.1" y="66.2">[7]</text>
<text x="309.1" y="69">[7]</text>
<text x="309.1" y="71.6">[7]</text>
<text x="351.8" y="66.7">[3]</text>
<text x="351.8" y="69.2">[3]</text>
<text x="351.8" y="71.7">[3]</text>
<text x="357.4" y="71.8">ANA_3</text>
<text x="357.6" y="66.5">ANA_1</text>
<text x="357.6" y="69">ANA_2</text>
<text x="385.5" y="68.2">3</text>
<text x="385.5" y="70.7">4</text>
<text x="98.8" y="73.8">10K</text>
<text x="125.7" y="77.9">100nF</text>
<text x="126.5" y="75.8">C157</text>
<text x="137.2" y="73">3.3V</text>
<text x="145.9" y="76.8">R138</text>
<text x="262.3" y="73.3">2</text>
<text x="262.3" y="75.8">3</text>
<text x="264.9" y="74.3">A1</text>
<text x="264.9" y="76.9">A2</text>
<text x="276.3" y="74.3">P4</text>
<text x="276.3" y="76.9">P5</text>
<text x="279.7" y="73.3">9</text>
<text x="279.7" y="75.8">10</text>
<text x="303.2" y="74.5">IO11 [7]</text>
<text x="303.2" y="77.1">IO12 [7]</text>
<text x="351.8" y="74.5">[3]</text>
<text x="351.8" y="77.1">[3]</text>
<text x="357.4" y="74.3">ANA_4</text>
<text x="357.4" y="77.1">ANA_5</text>
<text x="385.5" y="73.3">5</text>
<text x="385.5" y="75.8">6</text>
<text x="140.2" y="83.7">5</text>
<text x="147.1" y="81.7">10K</text>
<text x="222.5" y="79.6">[3]</text>
<text x="227.3" y="79.4">IRQ_IO</text>
<text x="261" y="78.3">13</text>
<text x="264.9" y="79.4">INT</text>
<text x="269.8" y="82.7">GND</text>
<text x="276.3" y="79.4">P6</text>
<text x="276.3" y="81.9">P7</text>
<text x="279.7" y="78.3">11</text>
<text x="279.7" y="80.9">12</text>
<text x="43.2" y="87.2">[2] NMI</text>
<text x="84.8" y="84.9">JMP23</text>
<text x="129.7" y="89.6">U21</text>
<text x="135.3" y="86">4</text>
<text x="137.1" y="89.3">1</text>
<text x="142.5" y="86">2</text>
<text x="168" y="84.7">R137</text>
<text x="168.9" y="89.1">100R</text>
<text x="270.3" y="85.5">8</text>
<text x="288.4" y="84.7">R154</text>
<text x="289.3" y="87.3">330</text>
<text x="78.3" y="93.7">R148</text>
<text x="119" y="91.9">SN74AUP1G17DBV</text>
<text x="139.9" y="90.1">3</text>
<text x="153.9" y="92.9">C156</text>
<text x="153.9" y="90.8">1uF</text>
<text x="181.8" y="91.6">S1</text>
<text x="299.5" y="93.6" transform="rotate(-90 299.5 93.6)">2</text>
<text x="303" y="95.9">LD1</text>
<text x="352.6" y="94.6">[3,5]</text>
<text x="361.7" y="94.4">RXD3</text>
<text x="384.2" y="90.5">DIGITAL1</text>
<text x="385.5" y="93.6">1</text>
<text x="78.5" y="96.6">10K</text>
<text x="299.5" y="101" transform="rotate(-90 299.5 101)">1</text>
<text x="302.6" y="98">YELLOW</text>
<text x="352.5" y="99.5">[7]</text>
<text x="352.6" y="97.1">[3,5]</text>
<text x="361.9" y="97.2">TXD3</text>
<text x="363.7" y="99.7">IO1</text>
<text x="385.5" y="96.1">2</text>
<text x="385.5" y="98.7">3</text>
<text x="385.5" y="101.2">4</text>
<text x="352.3" y="107.3">[3]IO4_PWM2</text>
<text x="352.5" y="104.6">[7]</text>
<text x="352.6" y="102.2">[3]IO2_PWM1</text>
<text x="363.7" y="104.8">IO3</text>
<text x="385.5" y="103.7">5</text>
<text x="385.5" y="106.3">6</text>
<text x="352.2" y="112.2">[7]</text>
<text x="352.3" y="109.8">[3]IO5_PWM3</text>
<text x="363.5" y="112.4">IO6</text>
<text x="385.5" y="108.8">7</text>
<text x="385.5" y="111.4">8</text>
<text x="375.9" y="116.2">3.3V</text>
<text x="368.4" y="124.2">R160</text>
<text x="380.6" y="124.2">R159</text>
<text x="369.6" y="127.1">10K</text>
<text x="380.7" y="127.1">10K</text>
<text x="383.5" y="131.2">DIGITALI2</text>
<text x="349.7" y="135.3">[7]</text>
<text x="355.7" y="137.8">IO8_PWM4</text>
<text x="361.5" y="135.5">IO7</text>
<text x="385.5" y="134.2">1</text>
<text x="385.5" y="136.8">2</text>
<text x="349.8" y="138">[3]</text>
<text x="349.8" y="140.6">[3]</text>
<text x="349.8" y="143.1">[3] IO10_PWM6</text>
<text x="355.7" y="140.4">IO9_PWM5</text>
<text x="385.5" y="139.3">3</text>
<text x="385.5" y="141.8">4</text>
<text x="349.7" y="145.5">[7]</text>
<text x="349.7" y="148">[7]</text>
<text x="360.3" y="145.7">IO11</text>
<text x="360.3" y="148.2">IO12</text>
<text x="385.5" y="144.4">5</text>
<text x="385.5" y="146.9">6</text>
<text x="385.5" y="149.5">7</text>
<text x="349.7" y="152.9">[2]</text>
<text x="349.7" y="155.4">[3]</text>
<text x="358.5" y="153.3">AVREF</text>
<text x="361" y="155.8">SDA</text>
<text x="385.5" y="152">8</text>
<text x="385.5" y="154.5">9</text>
<text x="349.8" y="158.1">[3]</text>
<text x="361.6" y="158.1">SCL</text>
<text x="384.2" y="157.1">10</text>
<text x="328.9" y="169.4">VCC</text>
<text x="348.1" y="168">TP11</text>
<text x="357.2" y="173.6">R152</text>
<text x="365.4" y="168.3">TP12</text>
<text x="357.6" y="175.7">0R1</text>
<text x="376.4" y="179.9">3</text>
<text x="376.4" y="177.4">2</text>
<text x="379.6" y="175.5">POWER1</text>
<text x="376.4" y="182.5">1</text>
<text x="307.3" y="186.3">[7] VIN</text>
<text x="320.5" y="191.7">C163</text>
<text x="334.7" y="191.4">C160</text>
<text x="347.2" y="190.4">C162</text>
<text x="362.6" y="191.4">C161</text>
<text x="376.8" y="186.5">RAPC722BK</text>
<text x="320.7" y="194.7">100nF</text>
<text x="333.1" y="193.5">100uF</text>
<text x="346.9" y="193.2">100nF</text>
<text x="361.6" y="193.5">100uF</text>
<text x="299.7" y="215.3">3.3V</text>
<text x="326.3" y="215.1">VCC</text>
<text x="288.3" y="220.2">100nF</text>
<text x="289.1" y="218">C164</text>
<text x="311.6" y="219.8">U24</text>
<text x="335.2" y="220.2">100nF</text>
<text x="335.5" y="218">C165</text>
<text x="305.6" y="225.8">1</text>
<text x="306" y="222.2">ISO1050DUBR</text>
<text x="307.7" y="226.5">VC1</text>
<text x="315.5" y="226.5">VC2</text>
<text x="320.4" y="225.8">8</text>
<text x="373.7" y="225.4">CANH 1</text>
<text x="271.5" y="229.2">[3]</text>
<text x="271.8" y="231.8">[3] CANTX</text>
<text x="276.4" y="229">CANRX</text>
<text x="305.6" y="228.3">2</text>
<text x="305.6" y="230.8">3</text>
<text x="305.6" y="233.4">4</text>
<text x="307.7" y="229.1">RXD CANH</text>
<text x="307.7" y="231.6">TXD</text>
<text x="314" y="231.6">CANL</text>
<text x="320.4" y="228.3">7</text>
<text x="320.4" y="230.8">6</text>
<text x="320.4" y="233.4">5</text>
<text x="374.1" y="230.5">CANL 2</text>
<text x="307.7" y="234.1">GD1</text>
<text x="315.2" y="234.1">GD2</text>
<text x="344.8" y="238.7">R153</text>
<text x="327.7" y="240.7">JMP24</text>
<text x="344.7" y="241.7">100R</text>
</g>
</svg>
